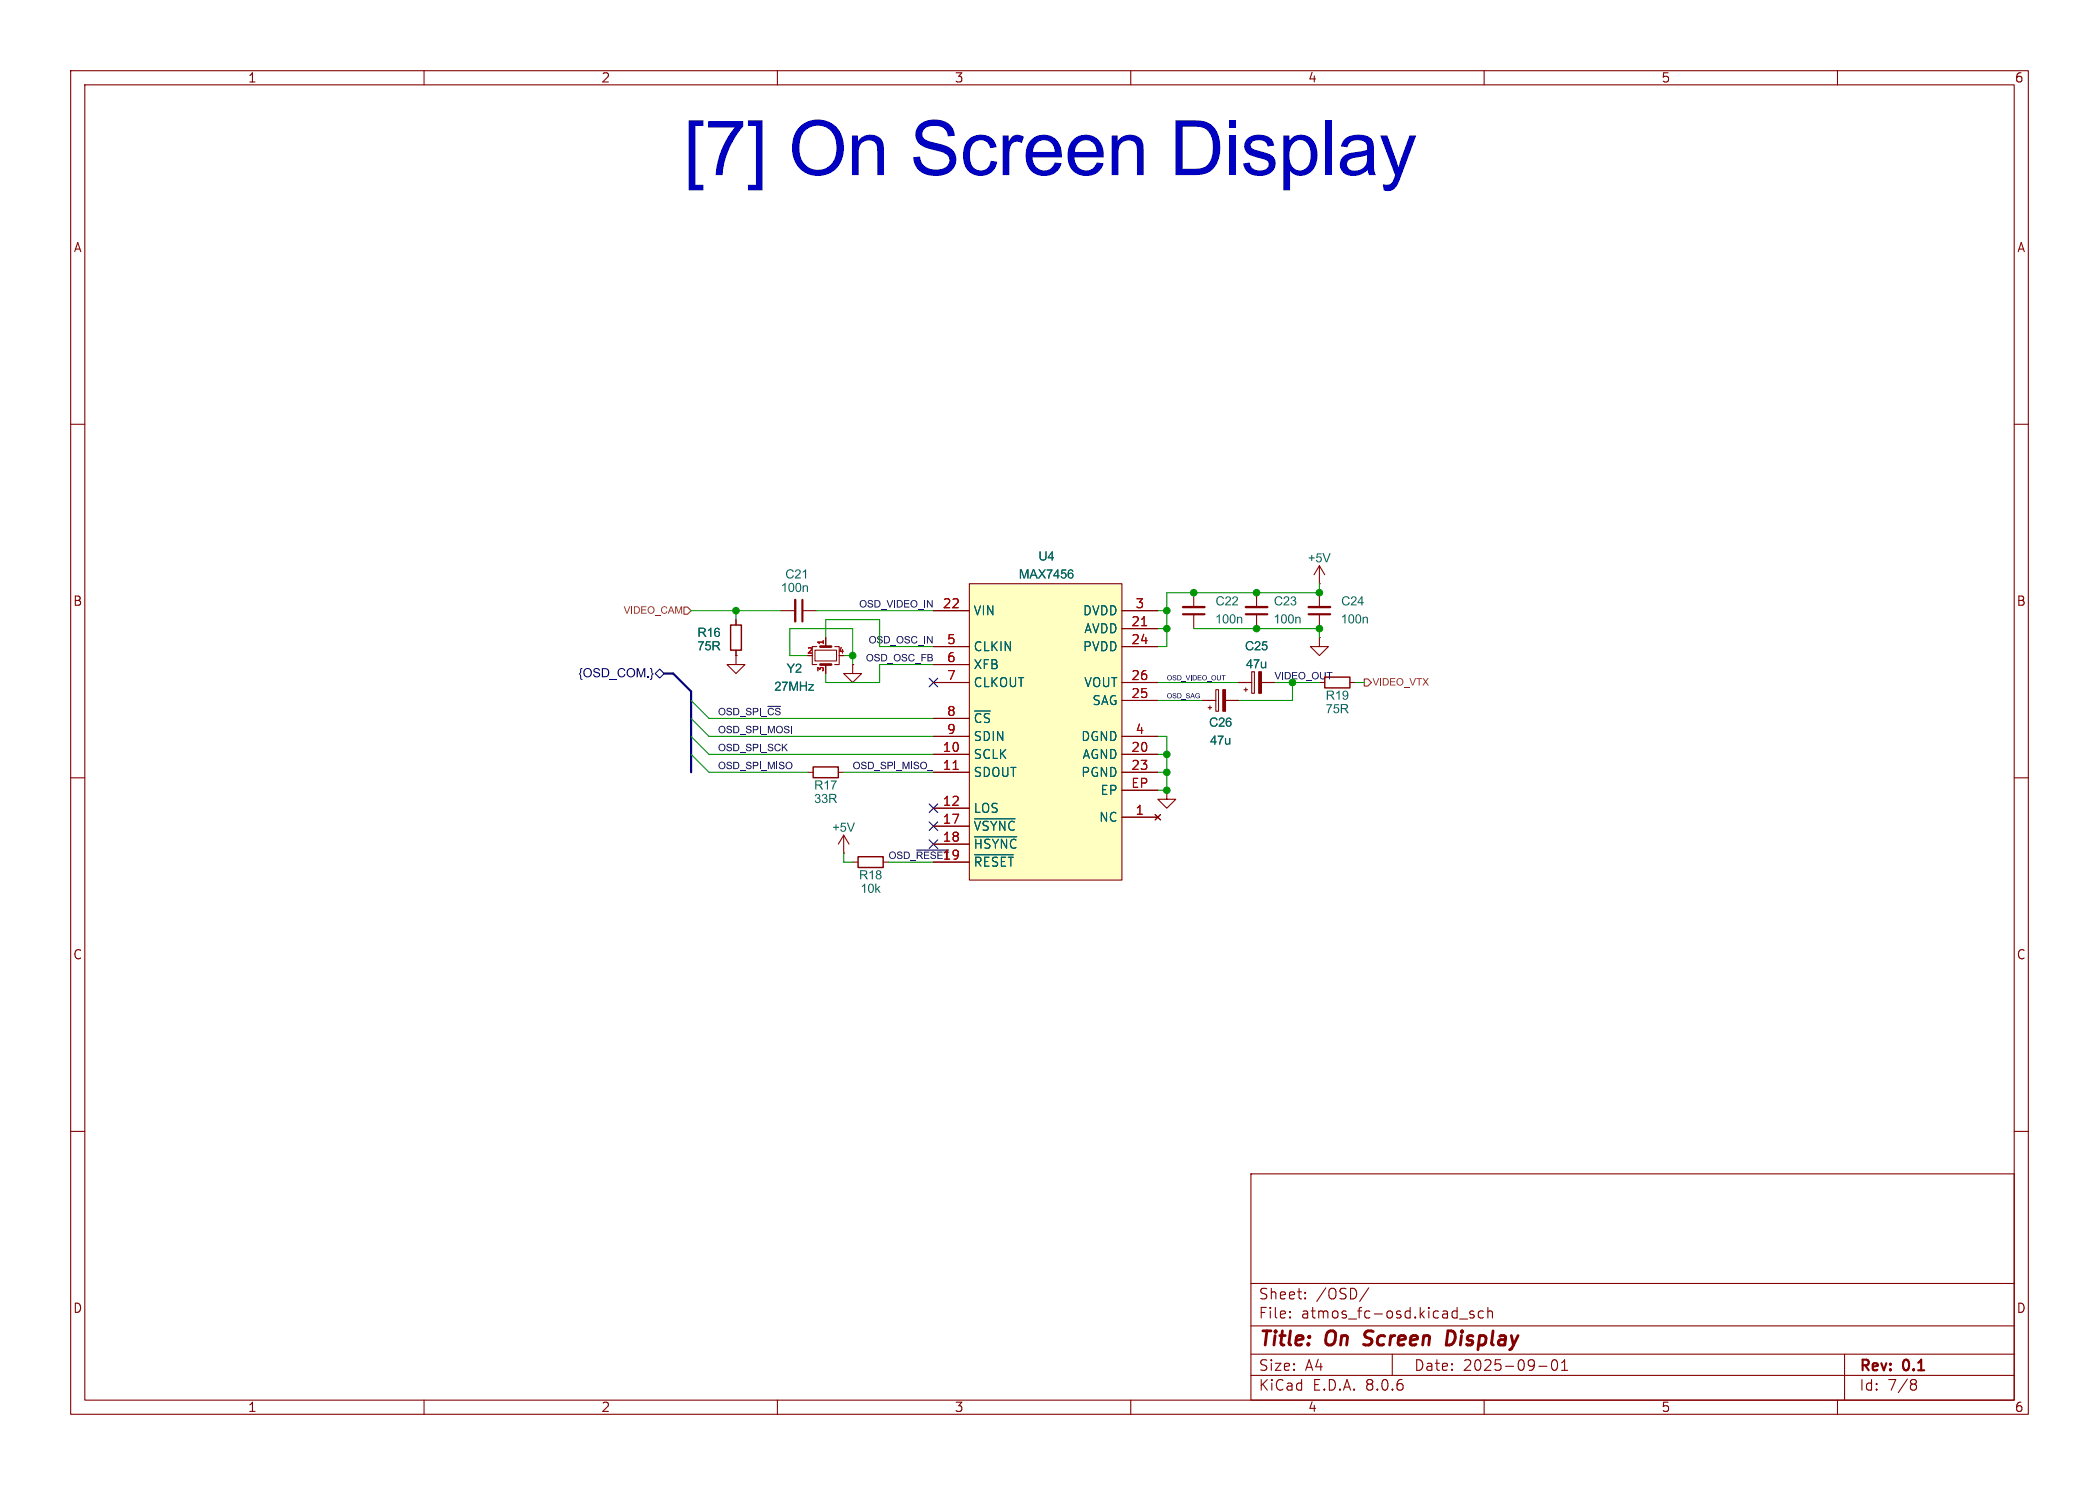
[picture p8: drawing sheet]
<svg xmlns="http://www.w3.org/2000/svg" width="297mm" height="210mm" viewBox="0 0 297 210" stroke-linecap="round" stroke-linejoin="round" font-family="sans-serif">
<g fill="none" stroke="#840000" stroke-width=".15">
<path d="M10 10h277v190h-277zM12 12h273v186h-273zM60 10v2M110 10v2M160 10v2M210 10v2M260 10v2M10 60h2M285 60h2M115.3 91.9h3.1v1.6h-3.1zM115.6 91.4h-.7v2.6h.7M116.8 90.2v1.2"/>
<path d="M116.8 94v1.3M118.1 91.4h.6v2.6h-.6M175.3 96.5h1.8M176 97.5h.5M176.3 97.3v.5M177.1 95h.4v3h-.4zM177.8 83.8v2.1M177.8 86.9v2M178.5 96.5h1.8M186.7 82.6h.1M186.7 80l-.8 1.3M186.7 80v2.6"/>
<path d="M186.7 80l.8 1.3M10 110h2M285 110h2M10 160h2M285 160h2M177 166h108v32h-108zM60 198v2M110 198v2M160 198v2M177 194.5h108M177 191.5h108M177 187.5h108"/>
<path d="M177 181.5h108M182.5 186.3h.1l-.1 .1M182.5 186.3v.1M182.5 185.5v.1M182.5 185.5h.1l-.1 .1M184.7 183.6v.1M184.7 183.6h-.1l.1 .1M184.7 182.8v.1M184.7 182.8h-.1l.1 .1M193.7 182.1l-1.3 2M197 191.5v3M206.5 186.5h1.2"/>
<path d="M208.5 185.5l-.3-.1-.2 .2v.2l.5 .2 .1 .1-.1 .2-.1 .1-.4-.1M209.9 185.5l-.4-.1-.3 .3v.4l.1 .2 .2 .1 .4-.1M210 198v2M210.5 185.5a.37 .37 0 0 1 .7 .1v.8M210.5 184.9v1.5M217.7 193.2h1.2M219.7 192.4a.36 .36 0 0 1 .3-.1 .36 .36 0 0 1 .3 .3 .77 .77 0 0 1-.4 1.2 .91 .91 0 0 1-.2-1.4zM221 193.8h.8M221 192.7l.4-.4v1.5M260 198v2M261 191.5v6.5M270.6 195.1h.3l.3 .3-.1 .2-.2 .1"/>
<path d="M270.6 195.7h.3M270.9 195.7l.2 .2 .1 .4-.3 .3h-.3"/>
</g>
<path d="M192.9 190.1l.3 .1M193.2 188.4l-.1 .2 .1 .4M205.6 188.3l-.7-.1-.3 2h.5l.5-.3" fill="none" stroke="#840000" stroke-width=".4"/>
<path d="M116.1 91.4h1.5M116.1 94h1.5" fill="none" stroke="#840000" stroke-width=".38"/>
<path d="M178.1 95h.4v3h-.4z" fill="#840000" stroke="#840000" stroke-width=".15"/>
<path d="M176.3 85.9h3" fill="none" stroke="#840000" stroke-width=".33"/>
<path d="M176.3 86.9h3" fill="none" stroke="#840000" stroke-width=".3"/>
<path d="M137.2 82.6h21.5v41.9h-21.5z" fill="#ffffc2"/>
<g fill="none" stroke="#840000" stroke-width=".15">
<path d="M104.1 92.7v1.3h1.3l-1.3 1.3-1.2-1.3h1.2M104.1 92.7h.1M104.1 87.6v.8M104.1 91.9v.8M110.5 86.4h2M113.5 86.4h2.1M120.6 94v1.3h1.3l-1.3 1.2-1.2-1.2h1.2M120.6 94h.1M132.1 86.4h5.1M132.1 91.4h5.1M132.1 96.5h5.1M132.1 94h5.1"/>
<path d="M137.2 82.6h21.5v41.9h-21.5zM158.7 88.9h5.1M158.7 86.4h5.1M158.7 91.4h5.1M158.7 99.1h5.1M158.7 96.5h5.1M168.9 83.8v2.1M168.9 86.9v2M170.2 99.1h1.8M171.2 99.8v.5M172 97.5h.4v3.1h-.4zM173.4 99.1h1.9"/>
<path d="M186.7 90.2v1.2h1.3l-1.3 1.3-1.3-1.3h1.3M186.7 90.2h.1M186.7 83.8v2.1M186.7 86.9v2M191 96.5h.8M114.3 109.2h.8M118.6 109.2h.8M119.4 118.1l-.8 1.3M119.4 118.1v2.6M119.4 118.1l.7 1.3M132.1 106.7h5.1M132.1 109.2h5.1"/>
<path d="M132.1 114.3h5.1M132.1 116.8h5.1M132.1 119.4h5.1M132.1 104.1h5.1M132.1 101.6h5.1M158.7 115.6h5.1M158.7 106.7h5.1M158.7 109.2h5.1M158.7 104.1h5.1M158.7 111.8h5.1M163.4 115.2l.8 .8M164.2 115.2l-.8 .8"/>
<path d="M165.1 111.8v1.2h1.3l-1.3 1.3-1.3-1.3h1.3M165.1 111.8h.1M170.9 100.1h.5M119.4 120.7h.1M120.6 121.9h.8M125 121.9h.7M132.1 121.9h5.1"/>
</g>
<path d="M161.5 88.5h.8M134.9 108.8h.7" fill="none" stroke="#a90000" stroke-width=".15"/>
<path d="M137.9 115.8h5.7M137.9 118.3h6M137.9 120.9h5.5" fill="none" stroke="#006464" stroke-width=".15"/>
<path d="M103.4 88.4h1.5v3.5h-1.5zM187.5 95.8h3.5v1.5h-3.5zM115.1 108.5h3.5v1.5h-3.5zM121.4 121.2h3.6v1.5h-3.6z" fill="none" stroke="#840000" stroke-width=".2"/>
<path d="M112.5 84.8v3.1M167.4 85.9h3M185.2 85.9h3" fill="none" stroke="#840000" stroke-width=".33"/>
<path d="M113.5 84.8v3.1M167.4 86.9h3M185.2 86.9h3" fill="none" stroke="#840000" stroke-width=".3"/>
<path d="M173 97.5h.4v3.1h-.4z" fill="#840000" stroke="#840000" stroke-width=".15"/>
<path d="M92.7 95.3l.6-.7 .7 .7-.7 .6z" fill="none" stroke="#000084" stroke-width=".15"/>
<path d="M96.8 85.9h.5l.5 .5-.5 .5h-.5zM193 96h.5l.6 .5-.6 .5h-.5z" fill="none" stroke="#725600" stroke-width=".15"/>
<path d="M129.7 120.2h4.5" fill="none" stroke="#0f0f0f" stroke-width=".15"/>
<g fill="#0000c2">
<path d="M97.5 17h2v.8h-1.1v8.3h1.1v.8h-2z"/>
<path d="M100.2 17.1h5v.8a12.1 12.1 0 0 0-3 6.9h-.9a11.7 11.7 0 0 1 2.7-6.8h-3.8z"/>
<path d="M105.8 17h2.1v9.9h-2.1v-.8h1.2v-8.3h-1.2z"/>
<path d="M113.1 18a3.7 3.7 0 0 1 4.2-.8 3.7 3.7 0 0 1 2.1 3.7 3.7 3.7 0 0 1-3.6 4 3.7 3.7 0 0 1-3.7-3.9h1a2.63 2.63 0 0 0 2.4 3 2.63 2.63 0 0 0 2.8-2.7 2.96 2.96 0 0 0-2.3-3.5 2.65 2.65 0 0 0-2.9 3v.2h-1a4.3 4.3 0 0 1 1-3z"/>
<path d="M130.1 17.6a3.5 3.5 0 0 1 4.6 .3l.2 .4 .2 .9-1 .1a1.59 1.59 0 0 0-1.8-1.5 1.46 1.46 0 0 0-1.8 1.2 1.1 1.1 0 0 0 1 1l.4 .1a6.7 6.7 0 0 1 2.8 1 2.19 2.19 0 0 1 .4 2.3 2.19 2.19 0 0 1-1.9 1.4 3.6 3.6 0 0 1-3.6-1.2l-.3-.7-.1-.7 1-.1a2.24 2.24 0 0 0 3 1.8 1.18 1.18 0 0 0 1.1-1.1 1.18 1.18 0 0 0-.9-1.2l-.3-.1a10.4 10.4 0 0 1-2.8-1 1.88 1.88 0 0 1-.2-2.9z"/>
<path d="M166.3 17h2.7a3.2 3.2 0 0 1 3.6 3.2 4.1 4.1 0 0 1-1.7 4.2l-1.4 .3-3.2 .1v-.9h1a9.1 9.1 0 0 0 2.8-.2 2 2 0 0 0 1.4-1.7 3.9 3.9 0 0 0-.8-3.6 2.63 2.63 0 0 0-1.8-.5h-1.6v6h-1z"/>
<path d="M173.9 17h.9v1.1h-.9z"/>
<path d="M187.5 17h.9v7.8h-.9z"/>
</g>
<path d="M94 95.3h1.2l2.6 2.5v11.4" fill="none" stroke="#000084" stroke-width=".3"/>
<g fill="none" stroke="#009600" stroke-width=".15">
<path d="M97.8 86.4h12.7M97.8 99.1l2.5 2.5h31.8M104.1 86.4v1.2M114.3 92.7h-2.5v-3.8h8.8v5.1M115.6 86.4h16.5M116.8 90.2v-2.6h7.7v3.8h7.6M119.4 92.7h1.2M132.1 94h-7.6v2.5h-7.7v-1.2M163.8 96.5h11.5M163.8 99.1h6.4M163.8 86.4h1.3M163.8 88.9h1.3"/>
<path d="M168.9 88.9h17.8v1.3M180.3 96.5h6.4M182.9 96.5v2.6h-7.6M186.7 82.6v1.2h-21.6v7.6h-1.3M191.8 96.5h1.2M97.8 101.6l2.5 2.5h31.8M97.8 106.7l2.5 2.5h14M97.8 104.1l2.5 2.6h31.8M119.4 109.2h12.7M163.8 104.1h1.3v7.7h-1.3M163.8 109.2h1.3M163.8 106.7h1.3"/>
<path d="M119.4 120.7v1.2h1.2M125.7 121.9h6.4"/>
</g>
<path d="M131.5 95.9l1.2 1.2M132.7 95.9l-1.2 1.2M131.5 118.8l1.2 1.2M131.5 113.7l1.2 1.2M131.5 116.2l1.2 1.2M132.7 118.8l-1.2 1.2M132.7 113.7l-1.2 1.2M132.7 116.2l-1.2 1.2" fill="none" stroke="#000084" stroke-width=".15"/>
<g fill="none" stroke="#840000" stroke-width=".15">
<path d="M104.1 92.7h.1M104.1 87.6v.8M104.1 91.9v.8M116.8 90.2v1.2M116.8 94v1.3M120.6 94h.1M132.1 86.4h5.1M132.1 91.4h5.1M132.1 96.5h5.1M132.1 94h5.1M158.7 88.9h5.1M158.7 86.4h5.1"/>
<path d="M158.7 91.4h5.1M158.7 99.1h5.1M158.7 96.5h5.1M170.2 99.1h1.8M173.4 99.1h1.9M175.3 96.5h1.8M178.5 96.5h1.8M132.1 106.7h5.1M132.1 109.2h5.1M132.1 114.3h5.1M132.1 116.8h5.1M132.1 119.4h5.1"/>
<path d="M132.1 104.1h5.1M132.1 101.6h5.1M158.7 115.6h5.1M158.7 106.7h5.1M158.7 109.2h5.1M158.7 104.1h5.1M158.7 111.8h5.1M163.4 115.2l.8 .8M164.2 115.2l-.8 .8M165.1 111.8h.1M132.1 121.9h5.1"/>
</g>
<path d="M161.5 88.5h.8M134.9 108.8h.7" fill="none" stroke="#a90000" stroke-width=".15"/>
<path d="M137.9 115.8h5.7M137.9 118.3h6M137.9 120.9h5.5" fill="none" stroke="#006464" stroke-width=".15"/>
<g fill="#009600" stroke="#009600" stroke-width=".15">
<circle cx="120.6" cy="92.7" r=".46"/>
<circle cx="165.1" cy="106.7" r=".46"/>
<circle cx="182.9" cy="96.5" r=".46"/>
<circle cx="165.1" cy="111.8" r=".46"/>
<circle cx="165.1" cy="109.2" r=".46"/>
<circle cx="104.1" cy="86.4" r=".46"/>
<circle cx="177.8" cy="83.8" r=".46"/>
<circle cx="177.8" cy="88.9" r=".46"/>
<circle cx="165.1" cy="86.4" r=".46"/>
<circle cx="165.1" cy="88.9" r=".46"/>
<circle cx="186.7" cy="83.8" r=".46"/>
<circle cx="186.7" cy="88.9" r=".46"/>
<circle cx="168.9" cy="83.8" r=".46"/>
</g>
<text font-size="10.6" fill="#0000c2" x="96.7" y="29.2">[7] On Screen Display</text>
<g font-size="2.8" fill="#840000">
<text x="178" y="190.9">Title:</text>
<text x="187.7" y="190.9">On</text>
<text x="193.9" y="190.9">Screen</text>
<text x="206.3" y="190.9">Display</text>
</g>
<g font-size="2.1" fill="#840000">
<text x="178" y="184">Sheet:</text>
<text x="186.2" y="184">/OSD/</text>
<text x="178" y="186.7">File:</text>
<text x="184.1" y="186.7">atmos_fc-osd.kicad_sch</text>
<text x="178" y="196.9">KiCad</text>
<text x="178" y="194.1">Size:</text>
<text x="184.7" y="194.1">A4</text>
<text x="185.7" y="196.9">E.D.A.</text>
<text x="193.3" y="196.9">8.0.6</text>
<text x="200" y="194.1">Date:</text>
<text x="207" y="194.1">2025-09-01</text>
<text x="263" y="194.3">Rev:</text>
<text x="263" y="196.9">Id:</text>
<text x="267.1" y="196.9">7/8</text>
<text x="269.4" y="194.3">0.1</text>
</g>
<g font-size="1.8" fill="#840000">
<text x="35" y="11.9">1</text>
<text x="85" y="11.9">2</text>
<text x="135" y="11.9">3</text>
<text x="185" y="11.9">4</text>
<text x="235" y="11.9">5</text>
<text x="285" y="11.9">6</text>
<text x="10.3" y="35.9">A</text>
<text x="285.3" y="35.9">A</text>
<text x="10.3" y="85.9">B</text>
<text x="285.3" y="85.9">B</text>
<text x="10.3" y="135.9">C</text>
<text x="285.3" y="135.9">C</text>
<text x="10.3" y="185.9">D</text>
<text x="285.3" y="185.9">D</text>
<text x="35" y="199.9">1</text>
<text x="85" y="199.9">2</text>
<text x="135" y="199.9">3</text>
<text x="185" y="199.9">4</text>
<text x="235" y="199.9">5</text>
<text x="285" y="199.9">6</text>
</g>
<g font-size="1.8" fill="#006464">
<text x="111.1" y="82.3">C21</text>
<text x="144.2" y="82.3">MAX7456</text>
<text x="146.9" y="79.7">U4</text>
<text x="185.1" y="80">+5V</text>
<text x="110.5" y="84.2">100n</text>
<text x="137.7" y="87.2">VIN</text>
<text x="153.1" y="87.2">DVDD</text>
<text x="153.3" y="89.8">AVDD</text>
<text x="171.9" y="88.6">100n</text>
<text x="172" y="86.1">C22</text>
<text x="180.2" y="88.6">100n</text>
<text x="180.3" y="86.1">C23</text>
<text x="189.7" y="88.6">100n</text>
<text x="189.8" y="86.1">C24</text>
<text x="98.7" y="90.5">R16</text>
<text x="98.7" y="92.4">75R</text>
<text x="111.3" y="95.6">Y2</text>
<text x="137.7" y="92.3">CLKIN</text>
<text x="137.7" y="94.8">XFB</text>
<text x="153.1" y="92.3">PVDD</text>
<text x="176.2" y="92.4">C25</text>
<text x="176.3" y="95">47u</text>
<text x="109.6" y="98.2">27MHz</text>
<text x="137.7" y="97.4">CLKOUT</text>
<text x="153.3" y="97.4">VOUT</text>
<text x="154.5" y="99.9">SAG</text>
<text x="187.6" y="99.4">R19</text>
<text x="187.6" y="101.3">75R</text>
<text x="137.7" y="107.5">SCLK</text>
<text x="137.7" y="102.5">~{CS}</text>
<text x="137.7" y="105">SDIN</text>
<text x="152.9" y="105">DGND</text>
<text x="153.1" y="107.5">AGND</text>
<text x="171.1" y="103.2">C26</text>
<text x="171.2" y="105.8">47u</text>
<text x="115.2" y="112.1">R17</text>
<text x="137.7" y="110.1">SDOUT</text>
<text x="152.9" y="110.1">PGND</text>
<text x="155.6" y="112.6">EP</text>
<text x="115.2" y="114">33R</text>
<text x="117.8" y="118.1">+5V</text>
<text x="137.7" y="115.2">LOS</text>
<text x="137.7" y="117.7">~{VSYNC}</text>
<text x="155.4" y="116.4">NC</text>
<text x="121.6" y="124.8">R18</text>
<text x="137.7" y="120.2">~{HSYNC}</text>
<text x="137.7" y="122.8">~{RESET}</text>
<text x="121.8" y="126.7">10k</text>
</g>
<g font-size="1.8" fill="#a90000">
<text x="133.3" y="86.1">22</text>
<text x="160" y="88.6">21</text>
<text x="160.6" y="86.1">3</text>
<text x="133.9" y="91.2">5</text>
<text x="133.9" y="93.7">6</text>
<text x="160" y="91.2">24</text>
<text x="133.9" y="96.3">7</text>
<text x="133.9" y="101.3">8</text>
<text x="160" y="98.8">25</text>
<text x="160" y="96.3">26</text>
<text x="133.3" y="106.4">10</text>
<text x="133.9" y="103.9">9</text>
<text x="160" y="106.4">20</text>
<text x="160.6" y="103.9">4</text>
<text x="133.3" y="109">11</text>
<text x="160" y="109">23</text>
<text x="160" y="111.5">EP</text>
<text x="133.3" y="114">12</text>
<text x="133.3" y="116.6">17</text>
<text x="133.3" y="119.1">18</text>
<text x="160.6" y="115.3">1</text>
<text x="133.3" y="121.7">19</text>
</g>
<text font-size="1.8" fill="#000084" x="81.9" y="96.3">{OSD_COM.}</text>
<g font-size="1.4" fill="#725600">
<text x="88.2" y="87.2">VIDEO_CAM</text>
<text x="194.2" y="97.3">VIDEO_VTX</text>
</g>
<g font-size="1.4" fill="#0f0f0f">
<text x="121.6" y="86.1">OSD_VIDEO_IN</text>
<text x="122.5" y="93.7">OSD_OSC_FB</text>
<text x="122.9" y="91.2">OSD_OSC_IN</text>
<text x="101.6" y="101.3">OSD_SPI_~{CS}</text>
<text x="180.3" y="96.2">VIDEO_OUT</text>
<text x="101.6" y="106.4">OSD_SPI_SCK</text>
<text x="101.6" y="103.9">OSD_SPI_MOSI</text>
<text x="101.6" y="108.9">OSD_SPI_MISO</text>
<text x="120.6" y="108.9">OSD_SPI_MISO_</text>
<text x="125.7" y="121.6">OSD_~{RESET}</text>
</g>
<g font-size="1.1" fill="#a90000">
<text x="114.1" y="92.5">2</text>
<text x="116.6" y="95.1" transform="rotate(-90 116.6 95.1)">3</text>
<text x="116.6" y="91.3" transform="rotate(-90 116.6 91.3)">1</text>
<text x="118.5" y="92.5">4</text>
</g>
<g font-size="1" fill="#0f0f0f">
<text x="165.1" y="98.9">OSD_SAG</text>
<text x="165.1" y="96.3">OSD_VIDEO_OUT</text>
</g>
</svg>
